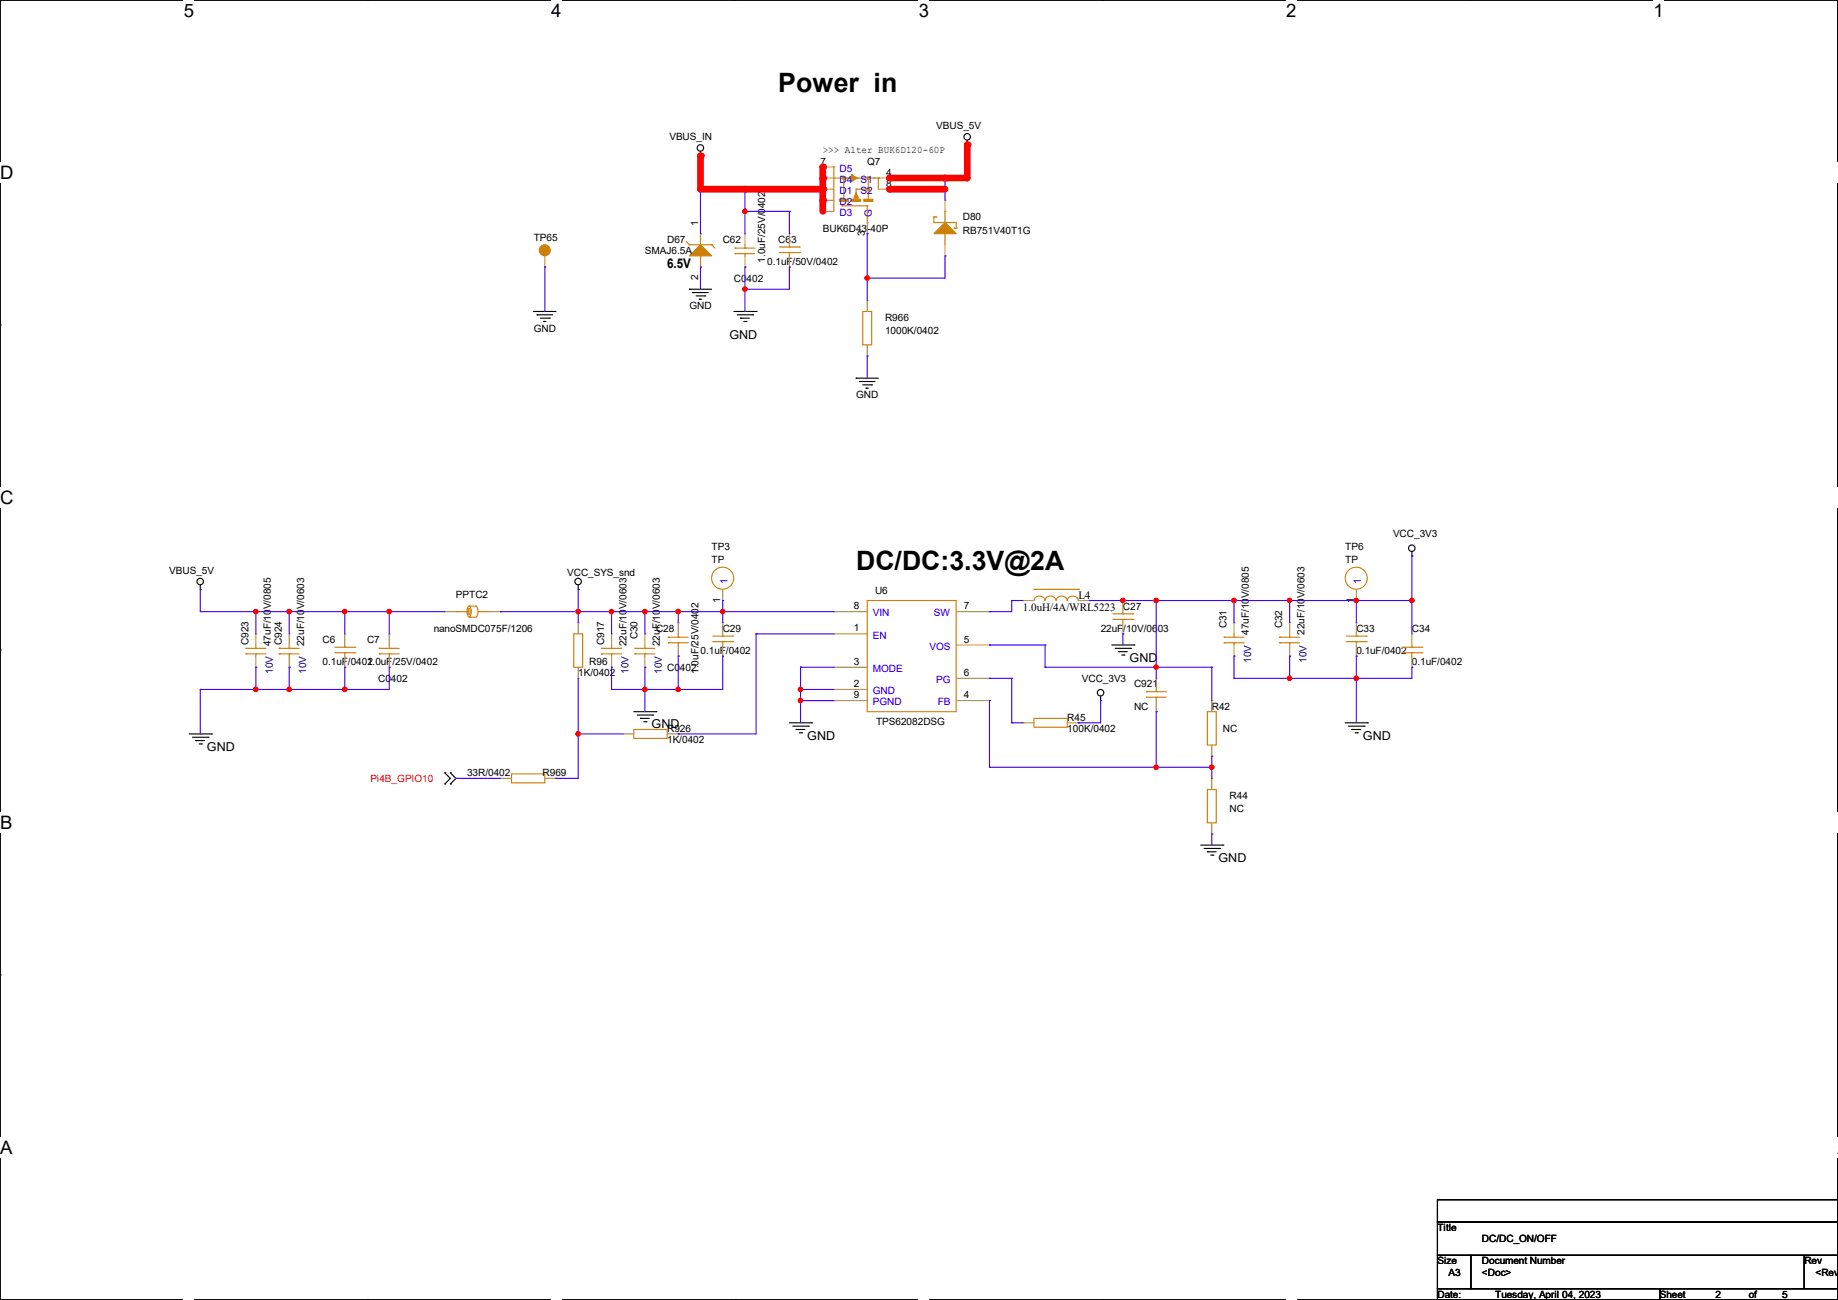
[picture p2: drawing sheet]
<svg xmlns="http://www.w3.org/2000/svg" width="420mm" height="297mm" viewBox="0 0 420 297" stroke-linecap="round" stroke-linejoin="round" font-family="sans-serif">
<path d="M0 0h419.9v297h-419.9z" fill="none" stroke="#000" stroke-width=".25"/>
<g fill="#fff">
<path d="M42 0h2.4v4.8h-2.4z"/>
<path d="M42 297h2.4z"/>
</g>
<path d="M84 0h.1M84 297h.1" fill="none" stroke="#000" stroke-width=".25"/>
<g fill="#fff">
<path d="M125.9 0h2.4v4.8h-2.4z"/>
<path d="M125.9 297h2.4z"/>
</g>
<path d="M168 0h.1M168 297h.1" fill="none" stroke="#000" stroke-width=".25"/>
<g fill="#fff">
<path d="M209.9 0h2.4v4.8h-2.4z"/>
<path d="M209.9 297h2.4z"/>
</g>
<path d="M251.9 0h.1M251.9 297h.1" fill="none" stroke="#000" stroke-width=".25"/>
<g fill="#fff">
<path d="M293.9 0h2.3v4.8h-2.3z"/>
<path d="M293.9 297h2.3z"/>
</g>
<path d="M335.9 0h.1M335.9 297h.1" fill="none" stroke="#000" stroke-width=".25"/>
<g fill="#fff">
<path d="M377.9 0h2.3v4.8h-2.3z"/>
<path d="M377.9 297h2.3z"/>
<path d="M0 37.1h3.1v4.8h-3.1z"/>
<path d="M419.9 37.1l.1 4.8z"/>
<path d="M0 111.3h3.1v4.8h-3.1z"/>
<path d="M419.9 111.3l.1 4.8z"/>
</g>
<path d="M0 74.3h.1M419.9 74.3h.1" fill="none" stroke="#000" stroke-width=".25"/>
<g fill="#fff">
<path d="M0 185.6h2.9v4.7h-2.9z"/>
<path d="M419.9 185.6l.1 4.7z"/>
</g>
<path d="M0 148.5h.1M419.9 148.5h.1" fill="none" stroke="#000" stroke-width=".25"/>
<g fill="#fff">
<path d="M0 259.8h2.9v4.7h-2.9z"/>
<path d="M419.8 259.8h.2v4.7h-.2z"/>
</g>
<g fill="none" stroke="#000" stroke-width=".25">
<path d="M160.1 35.6h.1M160.1 34.6v1M221 33.1h.1M221 32v1.1M122 71.2h.1M122 71.2h5M122.7 71.9h.1M122.7 71.9h3.6M123.5 72.7h2M124.2 73.4h.1M124.2 73.4h.6M125.5 72.7h.1"/>
<path d="M157.5 66.1h.1M157.5 66.1h5.1M158.3 66.8h.1M158.3 66.8h3.5M159 67.6h2.1M159.8 68.4h.1M159.8 68.4h.5M161.1 67.6h.1M167.7 71.2h5.1M168.4 71.9h3.6M169.2 72.7h.1M169.2 72.7h2"/>
<path d="M170 73.4h.5M170.5 73.4h.1M172 71.9h.1M172.8 71.2h.1M195.6 86.4h.1M195.6 86.4h5.1M196.4 87.2h.1M196.4 87.2h3.5M197.1 87.9h2.1M197.9 88.7h.1M197.9 88.7h.5M199.2 87.9h.1"/>
<path d="M45.8 134.7h.1M45.8 133.6v1.1M132.1 134.7h.1M132.1 133.6v1.1M322.6 127h.1M322.6 126v1M251.5 159v1.1M254 147.4h5.1M254.8 148.1h3.6M255.6 148.9h.1M255.6 148.9h2M256.3 149.6h.5"/>
<path d="M256.8 149.6h.1M258.4 148.1h.1M259.1 147.4h.1M43.2 167.7h5.1M44 168.4h3.5M44.7 169.2h.1M44.7 169.2h2.1M45.5 170h.5M46 170h.1M47.5 168.4h.1M48.3 167.7h.1M101.6 179.1h.1"/>
<path d="M101.6 176.6h.1M101.6 176.6l1.3 1.2-1.3 1.3M102.9 176.6h.1M102.9 179.1h.1M102.9 176.6l1.3 1.2-1.3 1.3M144.8 162.6h5.1M145.6 163.4h3.5M146.3 164.1h.1M146.3 164.1h2.1M147.1 164.9h.5M147.6 164.9h.1M149.1 163.4h.1"/>
<path d="M149.9 162.6h.1M180.4 165.1h5.1M181.1 165.9h3.6M181.9 166.7h.1M181.9 166.7h2M182.7 167.4h.5M183.2 167.4h.1M184.7 165.9h.1M185.5 165.1h.1M251.5 160.1h.1M307.4 165.1h5.1M308.1 165.9h3.6"/>
<path d="M308.9 166.7h.1M308.9 166.7h2M309.7 167.4h.5M310.2 167.4h.1M311.7 165.9h.1M312.5 165.1h.1M274.4 193.1h5M275.1 193.8h3.6M275.9 194.6h.1M275.9 194.6h2M276.6 195.4h.6M277.2 195.4h.1"/>
<path d="M278.7 193.8h.1M279.4 193.1h.1M0 222.7h.1M419.9 222.7h.1M328.5 274.1h91.4v5.1h-91.4zM328.5 279.2h91.4v7.6h-91.4zM328.5 286.8h7.6v7.6h-7.6zM328.5 294.4h50.8v2.6h-50.8zM336.1 286.8h76.2v7.6h-76.2zM379.3 294.4h40.6v2.6h-40.6zM412.3 286.8h7.6v7.6h-7.6z"/>
<circle cx="160" cy="33.8" r=".74"/>
<circle cx="221" cy="31.3" r=".74"/>
<circle cx="45.7" cy="132.9" r=".74"/>
<circle cx="132.1" cy="132.9" r=".74"/>
<circle cx="322.6" cy="125.2" r=".74"/>
<circle cx="251.5" cy="158.3" r=".74"/>
</g>
<g fill="none" stroke="#cc8006" stroke-width=".25">
<path d="M190.5 38.1h.1M190.5 38.1v10.2M194.6 39.9h.1M194.6 39.9v1.5M156.8 55.2l.7 .7M157.5 55.9h.1M157.5 55.9h5.1M160.1 58.5h.1M160.1 53.4h.1M160.1 53.4v2.5M160.1 58.5v2.5M162.6 55.9h.1"/>
<path d="M162.6 55.9l.8 .8M167.9 56.7h.1M167.9 58h.1M167.9 56.7h4.6M167.9 58h4.6M170.2 58h.1M170.2 56.7h.1M170.2 55.9v.8M170.2 58v.5M178.1 57.7h4.6M178.1 56.4h4.6M180.4 56.4h.1"/>
<path d="M180.4 57.7h.1M180.4 55.9v.5M180.4 57.7v.8M182.7 57.7h.1M182.7 56.4h.1M190.5 40.7h2.1M192.3 47h.1M192.3 47h5.9M192.6 40.7h.1M192.8 40.9h.1M192.8 40.9v4.6M193.1 40.7h1.5"/>
<path d="M194.6 40.7h.1M195.6 43.2h.1M195.6 43.2v1M195.6 43.2h2.6M195.9 40.7h.1M195.9 40.7h2.3M198.2 47h.1M198.2 43.2h.1M198.2 50.8h.1M198.2 47v3.8M198.4 43.5h.1M198.4 40.9h.1"/>
<path d="M198.4 40.9v2.1M198.4 43.5v2M198.7 40.7h2M199.7 40.7h.1M200.7 40.7h.1M200.7 40.7v2.5M213.4 50.8h.1M213.4 49.6h.1M213.4 50.8h5.1v1.3M213.4 49.6v1.2M213.4 49.6h.5M213.9 49.6h.1"/>
<path d="M215.9 53.4h.1M215.9 48.3h.1M215.9 48.3v2.5M215.9 53.4v2.5M218 52.1h.1M218 52.1h.5M218.5 52.1h.1M197.1 71.2h2.1v7.6h-2.1zM104.2 139.7h.1M104.2 139.7h3M107 138.6l.2-.1a1.85 1.85 0 0 1 0 2.5 1.89 1.89 0 0 1-.2-2.4zM107.1 139.1l.1-.1 .2 .3v.8l-.2 .4-.2-.4z"/>
<path d="M107.2 138.5h1.6a1.9 1.9 0 0 1 0 2.5h-1.6M107.2 138.5h.1M109.3 139.7h.1M109.3 139.7h2.5M198.2 137.2h20.3v25.4h-20.3zM236.3 134.7h10.1M236.3 137.2a1.3 1.3 0 0 1 1.2-1 1.3 1.3 0 0 1 1.3 1 1.28 1.28 0 0 1 1.3-1 1.28 1.28 0 0 1 1.2 1M241.3 137.2a1.27 1.27 0 0 1 1.3-1 1.27 1.27 0 0 1 1.2 1M243.9 137.2a1.27 1.27 0 0 1 1.2-1 1.27 1.27 0 0 1 1.3 1M246.4 134.7h.1M256.6 139.7v.6M56.2 148.1h.1"/>
<path d="M56.2 149.4h.1M56.2 148.1h4.5M56.2 149.4h4.5M58.5 149.4h.1M58.5 148.1h.1M58.5 147.4v.7M58.5 149.4v.5M63.8 148.1h.1M63.8 149.4h.1M63.8 148.1h4.6M63.8 149.4h4.6M66.1 149.4h.1"/>
<path d="M66.1 148.1h.1M66.1 147.4v.7M66.1 149.4v.5M76.5 149.1h4.6M76.5 147.9h4.6M78.8 147.9h.1M78.8 149.1h.1M78.8 147.4v.5M78.8 149.1v.8M81.1 149.1h.1M81.1 147.9h.1M86.7 148.1h.1"/>
<path d="M86.7 149.4h.1M86.7 148.1h4.5M86.7 149.4h4.5M88.9 149.4h.1M88.9 148.1h.1M88.9 147.4v.7M88.9 149.4v.5M107.2 141h.1M131.1 144.8h2v7.6h-2zM137.5 148.1h.1M137.5 149.4h.1M137.5 148.1h4.5"/>
<path d="M137.5 149.4h4.5M139.7 149.4h.1M139.7 148.1h.1M139.7 147.4v.7M139.7 149.4v.5M145.1 148.1h.1M145.1 149.4h.1M145.1 148.1h4.5M145.1 149.4h4.5M147.4 149.4h.1M147.4 148.1h.1M147.4 147.4v.7"/>
<path d="M147.4 149.4v.5M152.7 145.6h.1M152.7 146.9h.1M152.7 145.6h4.6M152.7 146.9h4.6M155 146.9h.1M155 145.6h.1M155 144.8v.8M155 146.9v.5M162.9 146.6h4.5M162.9 145.3h4.5M165.1 145.3h.1"/>
<path d="M165.1 146.6h.1M165.1 144.8v.5M165.1 146.6v.8M167.4 146.6h.1M167.4 145.3h.1M254.3 141.5h4.6M254.3 140.3h4.6M256.6 140.3h.1M256.6 141.5h.1M256.6 141.5v.8M258.9 141.5h.1M258.9 140.3h.1"/>
<path d="M261.9 159.3h.1M261.9 158h.1M261.9 159.3h4.6M261.9 158h4.6M264.2 158h.1M264.2 159.3h.1M264.2 157.5v.5M264.2 159.3v.8M279.7 145.6h.1M279.7 146.9h.1M279.7 145.6h4.6M279.7 146.9h4.6"/>
<path d="M282 146.9h.1M282 145.6h.1M282 144.8v.8M282 146.9v.5M292.4 145.6h.1M292.4 146.9h.1M292.4 145.6h4.6M292.4 146.9h4.6M294.7 146.9h.1M294.7 145.6h.1M294.7 144.8v.8M294.7 146.9v.5"/>
<path d="M307.6 146.6h4.6M307.6 145.3h4.6M309.9 145.3h.1M309.9 146.6h.1M309.9 144.8v.5M309.9 146.6v.8M312.2 146.6h.1M312.2 145.3h.1M320.3 149.1h4.6M320.3 147.9h4.6M322.6 147.9h.1M322.6 149.1h.1"/>
<path d="M322.6 147.4v.5M322.6 149.1v.8M324.9 149.1h.1M324.9 147.9h.1M116.9 176.8h7.6v2.1h-7.6zM144.8 166.7h7.6v2h-7.6zM236.3 164.1h7.6v2.1h-7.6zM275.9 162.6h2v7.6h-2zM275.9 180.4h2v7.6h-2z"/>
<circle cx="165.1" cy="132.1" r="2.52"/>
<circle cx="309.9" cy="132.1" r="2.52"/>
</g>
<g fill="none" stroke="#a84" stroke-width=".25">
<path d="M188 38.1h.1M188 38.1h2.5M124.5 58.5v2.5M160.1 53.4h.1M170.2 53.4h.1M170.2 53.4v2.5M170.2 58.5v2.5M180.4 53.4h.1M180.4 53.4v2.5M180.4 58.5v2.5M188 43.2h.1M188 45.8h.1"/>
<path d="M188 48.3h.1M188 40.7h.1M188 43.2h2.5M188 45.8h2.5M188 48.3h2.5M188 40.7h2.5M198.2 53.4h.1M198.2 50.8v2.6M200.7 43.2h2.5M200.7 40.7h2.5M203.2 40.7h.1M203.2 43.2h.1"/>
<path d="M215.9 58.5h.1M215.9 45.8h.1M215.9 45.8v2.5M215.9 55.9v2.6M124.5 61h.1M160.1 61h.1M170.2 61h.1M180.4 61h.1M198.2 68.6h.1M198.2 68.6v2.6M198.2 78.8v2.5M198.2 81.3h.1"/>
<path d="M101.6 139.7h.1M101.6 139.7h2.6M111.8 139.7h2.5M114.3 139.7h.1M165.1 137.2h.1M165.1 134.7v2.5M190.5 139.7h.1M190.5 139.7h7.7M218.5 139.7h7.6M226.1 139.7h.1M233.7 137.2h.1M233.7 137.2h2.6"/>
<path d="M246.4 137.2h2.6M249 137.2h.1M256.6 137.2h.1M256.6 137.2v2.5M309.9 137.2h.1M309.9 134.7v2.5M58.5 152.4h.1M58.5 144.8h.1M58.5 144.8v2.6M58.5 149.9v2.5M66.1 152.4h.1M66.1 144.8h.1"/>
<path d="M66.1 144.8v2.6M66.1 149.9v2.5M78.8 144.8h.1M78.8 152.4h.1M78.8 144.8v2.6M78.8 149.9v2.5M88.9 152.4h.1M88.9 144.8h.1M88.9 144.8v2.6M88.9 149.9v2.5M132.1 155h.1M132.1 142.3h.1"/>
<path d="M132.1 142.3v2.5M132.1 152.4v2.6M139.7 152.4h.1M139.7 144.8h.1M139.7 144.8v2.6M139.7 149.9v2.5M147.4 152.4h.1M147.4 144.8h.1M147.4 144.8v2.6M147.4 149.9v2.5M155 149.9h.1M155 142.3h.1"/>
<path d="M155 142.3v2.5M155 147.4v2.5M165.1 142.3h.1M165.1 149.9h.1M165.1 142.3v2.5M165.1 147.4v2.5M190.5 144.8h.1M190.5 157.5h.1M190.5 152.4h.1M190.5 144.8h7.7M190.5 157.5h7.7M190.5 152.4h7.7"/>
<path d="M218.5 147.4h7.6M218.5 155h7.6M226.1 147.4h.1M226.1 155h.1M256.6 144.8h.1M256.6 142.3v2.5M264.2 155h.1M264.2 155v2.5M282 149.9h.1M282 142.3h.1M282 142.3v2.5M282 147.4v2.5"/>
<path d="M294.7 149.9h.1M294.7 142.3h.1M294.7 142.3v2.5M294.7 147.4v2.5M309.9 142.3h.1M309.9 149.9h.1M309.9 142.3v2.5M309.9 147.4v2.5M322.6 144.8h.1M322.6 152.4h.1M322.6 144.8v2.6M322.6 149.9v2.5"/>
<path d="M114.3 177.8h.1M114.3 177.8h2.6M124.5 177.8h2.5M127 177.8h.1M142.3 167.7h.1M142.3 167.7h2.5M152.4 167.7h2.6M155 167.7h.1M190.5 160.1h.1M190.5 160.1h7.7M218.5 160.1h7.6M226.1 160.1h.1"/>
<path d="M233.7 165.1h.1M233.7 165.1h2.6M243.9 165.1h2.5M246.4 165.1h.1M264.2 162.6h.1M264.2 160.1v2.5M276.9 160.1h.1M276.9 172.8h.1M276.9 177.8h.1M276.9 160.1v2.5M276.9 170.2v2.6M276.9 177.8v2.6"/>
<path d="M276.9 190.5h.1M276.9 188v2.5"/>
</g>
<g fill="#cc8006" stroke="#cc8006" stroke-width=".25">
<path d="M157.5 58.5l2.6-2.6 2.5 2.6z"/>
<path d="M194.6 39.9l1.3 .8-1.3 .7z"/>
<path d="M195.6 44l.5 1.3h-1z"/>
<path d="M215.9 50.8l2.6 2.6h-5.1z"/>
<path d="M191.8 45.5h2v.5h-2z" fill-rule="evenodd"/>
<path d="M194.6 45.5h2v.5h-2z" fill-rule="evenodd"/>
<path d="M197.4 45.5h2v.5h-2z" fill-rule="evenodd"/>
<path d="M198.2 43h.5v.5h-.5z" fill-rule="evenodd"/>
<path d="M198.2 40.4h.5v.5h-.5z" fill-rule="evenodd"/>
<path d="M192.6 40.4h.5v.5h-.5z" fill-rule="evenodd"/>
<circle cx="124.5" cy="57.2" r="1.25"/>
</g>
<g fill="none" stroke="#4200ff" stroke-width=".25">
<path d="M45.8 134.7h.1M45.8 134.7v5h12.7M58.5 139.7h.1M58.5 139.7v5.1M66.1 139.7h.1M66.1 139.7h22.8M66.1 139.7v5.1M78.8 139.7h.1M78.8 139.7v5.1M88.9 139.7h.1M88.9 139.7v5.1M114.3 139.7h.1"/>
<path d="M114.3 139.7h76.2M132.1 134.7h.1M132.1 139.7h.1M132.1 134.7v7.6M139.7 139.7h.1M139.7 139.7v5.1M147.4 139.7h.1M147.4 139.7v5.1M155 139.7h.1M155 139.7v2.6M165.1 137.2h.1M165.1 139.7h.1"/>
<path d="M165.1 137.2v5.1M226.1 139.7h.1M231.2 137.2h.1M231.2 137.2h2.5M231.2 137.2v2.5h-5.1M249 137.2h.1M249 137.2h73.6M256.6 137.2h.1M264.2 137.2h.1M264.2 137.2v17.8M282 137.2h.1M282 137.2v5.1"/>
<path d="M294.7 137.2h.1M294.7 137.2v5.1M309.9 137.2h.1M309.9 137.2v5.1M322.6 127h.1M322.6 137.2h.1M322.6 127v17.8M45.8 157.5h.1M45.8 157.5h12.7M45.8 157.5v10.2M58.5 157.5h.1M58.5 152.4h.1"/>
<path d="M58.5 152.4v5.1M66.1 152.4h.1M66.1 157.5h.1M66.1 152.4v5.1M78.8 152.4h.1M78.8 157.5h.1M78.8 152.4v5.1M88.9 152.4h.1M88.9 152.4v5.1h-22.8M132.1 155v12.7M139.7 152.4h.1M139.7 157.5h.1"/>
<path d="M139.7 152.4v5.1M147.4 152.4h.1M147.4 157.5h.1M147.4 152.4v10.2M155 149.9h.1M155 157.5h.1M155 149.9v7.6M165.1 149.9h.1M165.1 149.9v7.6h-25.4M172.8 144.8h.1M172.8 144.8v22.9h-17.8M172.8 144.8h17.7"/>
<path d="M182.9 157.5h.1M182.9 152.4h.1M182.9 152.4h7.6M182.9 157.5h7.6M182.9 152.4v12.7M226.1 147.4h.1M226.1 155h.1M226.1 155h5.1M226.1 147.4h12.7M231.2 155h.1M231.2 155v10.1M238.8 152.4h.1"/>
<path d="M238.8 147.4h.1M238.8 152.4h38.1M238.8 147.4v5M256.6 144.8h.1M256.6 144.8v2.6M264.2 152.4h.1M276.9 152.4h.1M276.9 152.4v7.7M282 149.9h.1M282 155h.1M282 149.9v5.1M294.7 149.9h.1"/>
<path d="M294.7 155h.1M294.7 149.9v5.1M309.9 149.9h.1M309.9 155h.1M309.9 149.9v15.2M322.6 152.4h.1M322.6 152.4v2.6h-40.6M127 177.8h.1M127 177.8h5.1M132.1 167.7h.1M132.1 167.7h10.2M155 167.7h.1"/>
<path d="M182.9 160.1h.1M182.9 160.1h7.6M226.1 160.1h.1M226.1 175.3h.1M226.1 160.1v15.2M226.1 175.3h50.8M231.2 165.1h.1M231.2 165.1h2.5M246.4 165.1h.1M251.5 160.1h.1M251.5 160.1v5h-5.1M264.2 162.6h.1"/>
<path d="M264.2 175.3h.1M264.2 162.6v12.7M276.9 172.8h.1M276.9 175.3h.1M276.9 172.8v5M276.9 190.5h.1M276.9 190.5v2.6"/>
</g>
<g fill="#f00" stroke="#f00" stroke-width=".25">
<circle cx="256.6" cy="137.2" r=".49"/>
<circle cx="264.2" cy="152.4" r=".49"/>
<circle cx="264.2" cy="137.2" r=".49"/>
<circle cx="294.7" cy="137.2" r=".49"/>
<circle cx="282" cy="137.2" r=".49"/>
<circle cx="322.6" cy="137.2" r=".49"/>
<circle cx="309.9" cy="137.2" r=".49"/>
<circle cx="147.3" cy="139.7" r=".49"/>
<circle cx="165.1" cy="139.7" r=".49"/>
<circle cx="155" cy="139.7" r=".49"/>
<circle cx="147.3" cy="157.5" r=".49"/>
<circle cx="132.1" cy="167.7" r=".49"/>
<circle cx="294.7" cy="155" r=".49"/>
<circle cx="309.9" cy="155" r=".49"/>
<circle cx="155" cy="157.5" r=".49"/>
<circle cx="182.9" cy="157.5" r=".49"/>
<circle cx="182.9" cy="160" r=".49"/>
<circle cx="58.4" cy="139.7" r=".49"/>
<circle cx="58.4" cy="157.5" r=".49"/>
<circle cx="139.7" cy="139.7" r=".49"/>
<circle cx="264.2" cy="175.3" r=".49"/>
<circle cx="276.9" cy="175.3" r=".49"/>
<circle cx="78.8" cy="139.7" r=".49"/>
<circle cx="66.1" cy="139.7" r=".49"/>
<circle cx="88.9" cy="139.7" r=".49"/>
<circle cx="78.8" cy="157.5" r=".49"/>
<circle cx="66.1" cy="157.5" r=".49"/>
<circle cx="132.1" cy="139.7" r=".49"/>
</g>
<path d="M160.1 35.6v7.6" fill="none" stroke="#f00" stroke-width="1.5"/>
<circle cx="160.1" cy="35.6" r=".76" fill="#f00"/>
<circle cx="160" cy="43.2" r=".49" fill="#f00" stroke="#f00" stroke-width=".25"/>
<path d="M188 38.1v2.6" fill="none" stroke="#f00" stroke-width="1.5"/>
<circle cx="188" cy="38.1" r=".76" fill="#f00"/>
<path d="M215.9 40.7h5.1" fill="none" stroke="#f00" stroke-width="1.5"/>
<circle cx="215.9" cy="40.7" r=".76" fill="#f00"/>
<path d="M188 40.7v2.5" fill="none" stroke="#f00" stroke-width="1.5"/>
<circle cx="188" cy="40.7" r=".76" fill="#f00"/>
<circle cx="188" cy="40.7" r=".49" fill="#f00" stroke="#f00" stroke-width=".25"/>
<path d="M203.2 40.7h12.7" fill="none" stroke="#f00" stroke-width="1.5"/>
<circle cx="203.2" cy="40.7" r=".76" fill="#f00"/>
<circle cx="215.9" cy="40.7" r=".49" fill="#f00" stroke="#f00" stroke-width=".25"/>
<path d="M215.9 40.7h.1M215.9 40.7v2.5" fill="none" stroke="#4200ff" stroke-width=".25"/>
<path d="M160.1 43.2h10.1" fill="none" stroke="#f00" stroke-width="1.5"/>
<circle cx="170.2" cy="43.2" r=".76" fill="#f00"/>
<path d="M188 43.2v2.6" fill="none" stroke="#f00" stroke-width="1.5"/>
<circle cx="188" cy="43.2" r=".76" fill="#f00"/>
<circle cx="188" cy="45.7" r=".49" fill="#f00" stroke="#f00" stroke-width=".25"/>
<path d="M203.2 43.2h12.7" fill="none" stroke="#f00" stroke-width="1.5"/>
<circle cx="203.2" cy="43.2" r=".76" fill="#f00"/>
<circle cx="215.9" cy="43.2" r=".49" fill="#f00" stroke="#f00" stroke-width=".25"/>
<path d="M215.9 43.2h.1M215.9 43.2v2.6" fill="none" stroke="#4200ff" stroke-width=".25"/>
<path d="M188 45.8v2.5" fill="none" stroke="#f00" stroke-width="1.5"/>
<circle cx="188" cy="45.8" r=".76" fill="#f00"/>
<path d="M198.2 53.4h.1M198.2 53.4v15.2M215.9 58.5h.1M215.9 58.5v5h-17.7M124.5 61h.1M124.5 61v10.2M198.2 63.5h.1M198.2 81.3h.1M198.2 81.3v5.1" fill="none" stroke="#4200ff" stroke-width=".25"/>
<circle cx="198.1" cy="63.5" r=".49" fill="#f00" stroke="#f00" stroke-width=".25"/>
<path d="M221 33.1v7.6" fill="none" stroke="#f00" stroke-width="1.5"/>
<circle cx="221" cy="33.1" r=".76" fill="#f00"/>
<g fill="none" stroke="#4200ff" stroke-width=".25">
<path d="M160.1 43.2h.1M160.1 43.2v10.2M170.2 43.2h.1M170.2 48.3h.1M170.2 43.2v10.2M170.2 48.3h10.2M180.4 48.3h.1M180.4 48.3v5.1M160.1 61h.1M160.1 61v5.1M170.2 61h.1M170.2 66.1h.1"/>
<path d="M170.2 61v10.2M180.4 61h.1M180.4 61v5.1h-10.2M88.9 139.7h.1M88.9 139.7h12.7"/>
</g>
<g fill="#f00" stroke="#f00" stroke-width=".25">
<circle cx="170.2" cy="48.3" r=".49"/>
<circle cx="170.2" cy="66.1" r=".49"/>
</g>
<path d="M170.2 43.2h17.8" fill="none" stroke="#f00" stroke-width="1.5"/>
<circle cx="188" cy="43.2" r=".76" fill="#f00"/>
<g fill="#f00" stroke="#f00" stroke-width=".25">
<circle cx="170.2" cy="43.2" r=".49"/>
<circle cx="188" cy="43.2" r=".49"/>
<circle cx="256.6" cy="137.2" r=".49"/>
<circle cx="264.2" cy="152.4" r=".49"/>
<circle cx="264.2" cy="137.2" r=".49"/>
<circle cx="294.7" cy="137.2" r=".49"/>
<circle cx="282" cy="137.2" r=".49"/>
<circle cx="322.6" cy="137.2" r=".49"/>
<circle cx="309.9" cy="137.2" r=".49"/>
<circle cx="147.3" cy="139.7" r=".49"/>
<circle cx="165.1" cy="139.7" r=".49"/>
<circle cx="155" cy="139.7" r=".49"/>
<circle cx="147.3" cy="157.5" r=".49"/>
<circle cx="132.1" cy="167.7" r=".49"/>
<circle cx="294.7" cy="155" r=".49"/>
<circle cx="309.9" cy="155" r=".49"/>
<circle cx="155" cy="157.5" r=".49"/>
<circle cx="182.9" cy="157.5" r=".49"/>
<circle cx="182.9" cy="160" r=".49"/>
<circle cx="58.4" cy="139.7" r=".49"/>
<circle cx="58.4" cy="157.5" r=".49"/>
<circle cx="139.7" cy="139.7" r=".49"/>
<circle cx="264.2" cy="175.3" r=".49"/>
<circle cx="276.9" cy="175.3" r=".49"/>
<circle cx="78.8" cy="139.7" r=".49"/>
<circle cx="66.1" cy="139.7" r=".49"/>
<circle cx="88.9" cy="139.7" r=".49"/>
<circle cx="78.8" cy="157.5" r=".49"/>
<circle cx="66.1" cy="157.5" r=".49"/>
<circle cx="132.1" cy="139.7" r=".49"/>
<circle cx="160" cy="43.2" r=".49"/>
<circle cx="188" cy="40.7" r=".49"/>
<circle cx="215.9" cy="40.7" r=".49"/>
<circle cx="188" cy="45.7" r=".49"/>
<circle cx="215.9" cy="43.2" r=".49"/>
<circle cx="198.1" cy="63.5" r=".49"/>
<circle cx="170.2" cy="48.3" r=".49"/>
<circle cx="170.2" cy="66.1" r=".49"/>
</g>
<path d="M58.5 139.7h7.6M66.1 139.7h.1M58.5 157.5h7.6M66.1 157.5h.1M104.2 177.8h.1M104.2 177.8h10.1M132.1 167.7h.1M132.1 167.7v10.1" fill="none" stroke="#4200ff" stroke-width=".25"/>
<g font-size="6.1">
<text x="177.8" y="21">Power in</text>
<text x="195.6" y="130.2">DC/DC:3.3V@2A</text>
</g>
<g font-size="4.2">
<text x="42" y="3.9">5</text>
<text x="125.9" y="3.9">4</text>
<text x="209.9" y="3.9">3</text>
<text x="293.9" y="3.9">2</text>
<text x="377.9" y="3.9">1</text>
<text x="0" y="40.9">D</text>
<text x="0" y="115.1">C</text>
<text x="0" y="189.4">B</text>
<text x="0" y="263.6">A</text>
<text x="419.9" y="263.6">A</text>
</g>
<text font-size="3" x="152.4" y="61.3">6.5V</text>
<g font-size="2.8">
<text x="166.7" y="77.5">GND</text>
<text x="258.1" y="151.2">GND</text>
<text x="148.9" y="166.4">GND</text>
<text x="47.3" y="171.5">GND</text>
<text x="184.4" y="169">GND</text>
<text x="311.4" y="169">GND</text>
<text x="278.4" y="196.9">GND</text>
</g>
<g font-size="2.5">
<text x="246.4" y="136.9">L4</text>
<text x="233.7" y="139.5">1.0uH/4A/WRL5223</text>
</g>
<g font-size="2.3">
<text x="213.9" y="29.5">VBUS_5V</text>
<text x="153" y="32.1">VBUS_IN</text>
<text x="188" y="34.9">&gt;&gt;&gt; Alter BUK6D120-60P</text>
<text x="187.5" y="40.1">6</text>
<text x="187.5" y="37.6">7</text>
<text x="198.2" y="37.7">Q7</text>
<text x="202.5" y="40.1">4</text>
<text x="187.5" y="45.2">2</text>
<text x="187.5" y="47.8">5</text>
<text x="202.5" y="42.7">8</text>
<text x="159.5" y="51.6" transform="rotate(-90 159.5 51.6)">1</text>
<text x="188" y="52.9">BUK6D43-40P</text>
<text x="197.6" y="53.9" transform="rotate(-90 197.6 53.9)">3</text>
<text x="220" y="50.4">D80</text>
<text x="220" y="53.4">RB751V40T1G</text>
<text x="122" y="54.9">TP65</text>
<text x="147.4" y="58">SMAJ6.5A</text>
<text x="152.4" y="55.5">D67</text>
<text x="165.1" y="55.5">C62</text>
<text x="174.9" y="60" transform="rotate(-90 174.9 60)">1.0uF/25V/0402</text>
<text x="177.8" y="55.5">C63</text>
<text x="159.5" y="64.1" transform="rotate(-90 159.5 64.1)">2</text>
<text x="167.7" y="64.3">C0402</text>
<text x="175.3" y="60.5">0.1uF/50V/0402</text>
<text x="157.5" y="70.7">GND</text>
<text x="122" y="75.8">GND</text>
<text x="202.2" y="73.2">R966</text>
<text x="202.2" y="76.3">1000K/0402</text>
<text x="195.6" y="91">GND</text>
<text x="162.6" y="125.6">TP3</text>
<text x="307.4" y="125.6">TP6</text>
<text x="318.3" y="122.8">VCC_3V3</text>
<text x="38.7" y="131.1">VBUS_5V</text>
<text x="129.6" y="131.7">VCC_SYS_snd</text>
<text x="162.6" y="128.6">TP</text>
<text x="307.4" y="128.6">TP</text>
<text x="104.2" y="136.7">PPTC2</text>
<text x="164.6" y="137.7" transform="rotate(-90 164.6 137.7)">1</text>
<text x="199.9" y="135.7">U6</text>
<text x="309.4" y="137.7" transform="rotate(-90 309.4 137.7)">1</text>
<text x="195.1" y="139.2">8</text>
<text x="220.3" y="139.2">7</text>
<text x="256.6" y="139.3">C27</text>
<text x="280.3" y="143.6" transform="rotate(-90 280.3 143.6)">C31</text>
<text x="293" y="143.6" transform="rotate(-90 293 143.6)">C32</text>
<text x="56.8" y="147.4" transform="rotate(-90 56.8 147.4)">C923</text>
<text x="61.8" y="147.6" transform="rotate(-90 61.8 147.6)">47uF/10V/0805</text>
<text x="64.4" y="147.4" transform="rotate(-90 64.4 147.4)">C924</text>
<text x="69.5" y="147.6" transform="rotate(-90 69.5 147.6)">22uF/10V/0603</text>
<text x="73.7" y="146.9">C6</text>
<text x="83.9" y="146.9">C7</text>
<text x="99.1" y="144.4">nanoSMDC075F/1206</text>
<text x="138" y="147.4" transform="rotate(-90 138 147.4)">C917</text>
<text x="143.1" y="147.6" transform="rotate(-90 143.1 147.6)">22uF/10V/0603</text>
<text x="145.7" y="146.1" transform="rotate(-90 145.7 146.1)">C30</text>
<text x="149.9" y="144.4">C28</text>
<text x="150.7" y="147.6" transform="rotate(-90 150.7 147.6)">22uF/10V/0603</text>
<text x="160.1" y="149.4">0.1uF/0402</text>
<text x="165.1" y="144.4">C29</text>
<text x="195.1" y="144.3">1</text>
<text x="220.3" y="146.8">5</text>
<text x="251.5" y="144.4">22uF/10V/0603</text>
<text x="285.4" y="145.1" transform="rotate(-90 285.4 145.1)">47uF/10V/0805</text>
<text x="298.1" y="145.1" transform="rotate(-90 298.1 145.1)">22uF/10V/0603</text>
<text x="309.9" y="144.4">C33</text>
<text x="309.9" y="149.4">0.1uF/0402</text>
<text x="322.6" y="144.4">C34</text>
<text x="73.7" y="152">0.1uF/0402</text>
<text x="83.9" y="152">1.0uF/25V/0402</text>
<text x="86.4" y="155.8">C0402</text>
<text x="132.1" y="154.5">1K/0402</text>
<text x="134.7" y="152">R96</text>
<text x="152.4" y="153.2">C0402</text>
<text x="159.6" y="154" transform="rotate(-90 159.6 154)">1.0uF/25V/0402</text>
<text x="195.1" y="151.9">3</text>
<text x="220.3" y="154.4">6</text>
<text x="247.2" y="155.8">VCC_3V3</text>
<text x="322.6" y="152">0.1uF/0402</text>
<text x="195.1" y="157">2</text>
<text x="195.1" y="159.5">9</text>
<text x="220.3" y="159.5">4</text>
<text x="259.1" y="157.1">C921</text>
<text x="152.4" y="167.2">R926</text>
<text x="200.2" y="165.7">TPS62082DSG</text>
<text x="243.9" y="164.7">R45</text>
<text x="243.9" y="167.2">100K/0402</text>
<text x="259.1" y="162.1">NC</text>
<text x="276.9" y="162.1">R42</text>
<text x="279.4" y="167.2">NC</text>
<text x="152.4" y="169.8">1K/0402</text>
<text x="106.7" y="177.4">33R/0402</text>
<text x="124" y="177.4">R969</text>
<text x="281" y="182.5">R44</text>
<text x="281" y="185.5">NC</text>
<text x="328.5" y="281.3">Title</text>
<text x="338.6" y="283.8">DC/DC_ON/OFF</text>
<text x="328.5" y="288.9">Size</text>
<text x="331" y="291.4">A3</text>
<text x="338.6" y="288.9">Document Number</text>
<text x="338.6" y="291.4">&lt;Doc&gt;</text>
<text x="412.3" y="288.9">Rev</text>
<text x="414.8" y="291.4">&lt;RevC</text>
<text x="328.5" y="296.5">Date:</text>
<text x="341.7" y="296.5">Tuesday, April 04, 2023</text>
<text x="379.3" y="296.5">Sheet</text>
<text x="392" y="296.5">2</text>
<text x="399.6" y="296.5">of</text>
<text x="407.2" y="296.5">5</text>
</g>
<g font-size="2.3" fill="#00c">
<text x="191.8" y="41.7">D4</text>
<text x="191.8" y="39.2">D5</text>
<text x="196.6" y="41.7">S1</text>
<text x="191.8" y="44.3">D1</text>
<text x="191.8" y="46.8">D2</text>
<text x="196.6" y="44.3">S2</text>
<text x="191.8" y="49.4">D3</text>
<text x="199.2" y="49.6" transform="rotate(-90 199.2 49.6)">G</text>
<text x="166.2" y="133.4" transform="rotate(-90 166.2 133.4)">1</text>
<text x="311" y="133.4" transform="rotate(-90 311 133.4)">1</text>
<text x="199.4" y="140.8">VIN</text>
<text x="213.4" y="140.8">SW</text>
<text x="199.4" y="145.9">EN</text>
<text x="212.4" y="148.4">VOS</text>
<text x="199.4" y="153.5">MODE</text>
<text x="199.4" y="158.6">GND</text>
<text x="199.4" y="161.1">PGND</text>
<text x="213.9" y="156">PG</text>
<text x="214.3" y="161.1">FB</text>
</g>
<g font-size="2.3" fill="#000080">
<text x="62.4" y="154" transform="rotate(-90 62.4 154)">10V</text>
<text x="70" y="154" transform="rotate(-90 70 154)">10V</text>
<text x="143.6" y="154" transform="rotate(-90 143.6 154)">10V</text>
<text x="151.3" y="154" transform="rotate(-90 151.3 154)">10V</text>
<text x="285.9" y="151.4" transform="rotate(-90 285.9 151.4)">10V</text>
<text x="298.6" y="151.4" transform="rotate(-90 298.6 151.4)">10V</text>
</g>
<text font-size="2.3" fill="#f00" x="84.6" y="178.6">Pi4B_GPIO10</text>
</svg>
